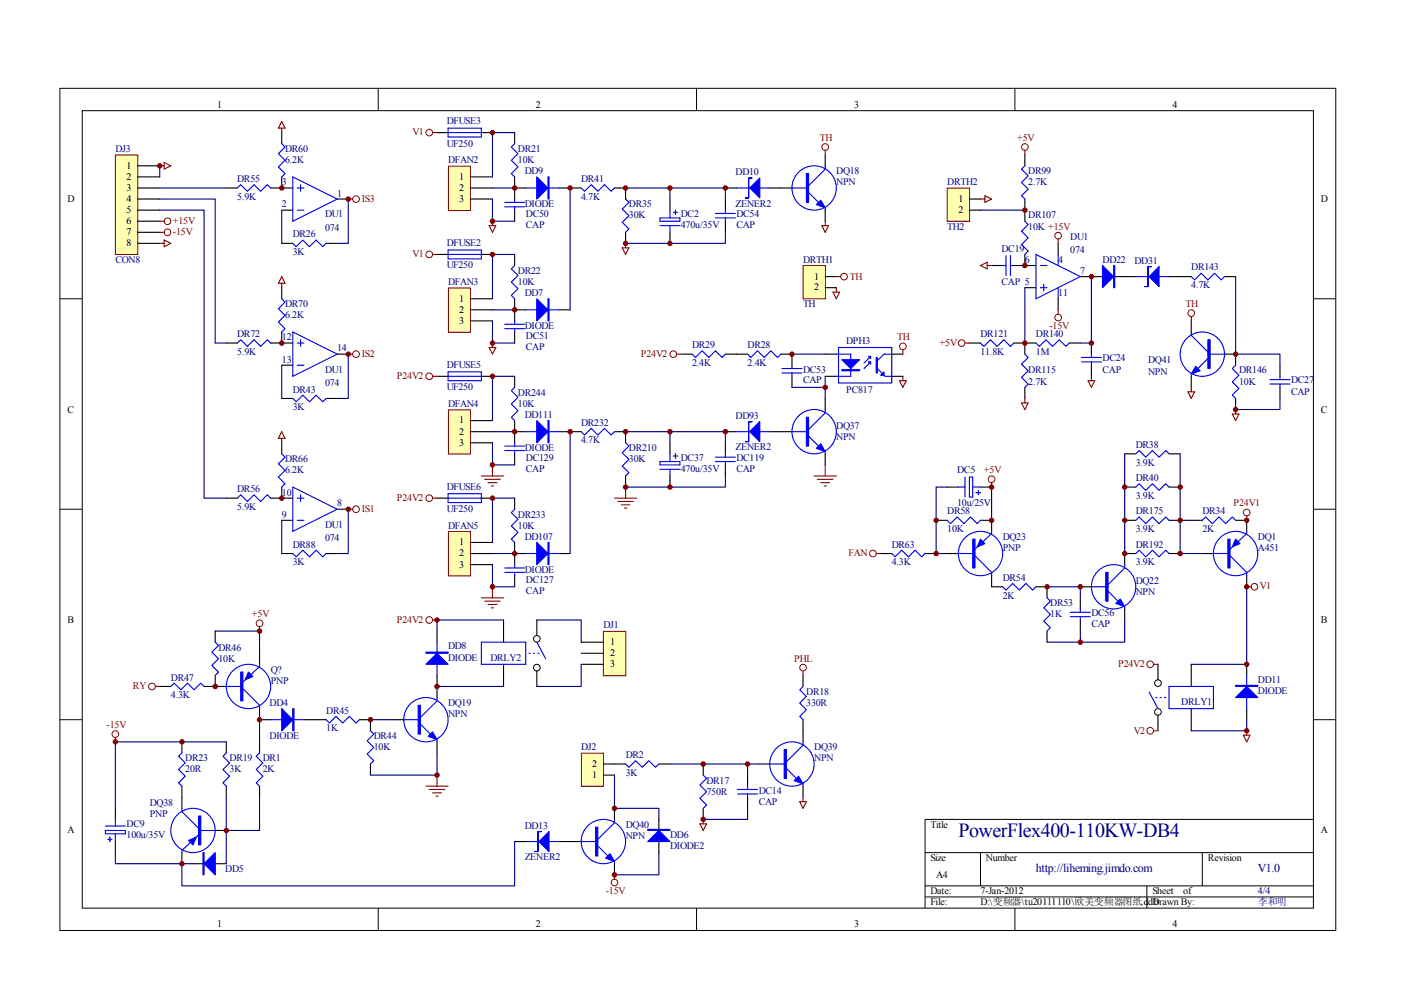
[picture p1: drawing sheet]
<svg xmlns="http://www.w3.org/2000/svg" width="297mm" height="210mm" viewBox="0 0 297 210" stroke-linecap="round" stroke-linejoin="round" font-family="sans-serif">
<g fill="none" stroke="#000" stroke-width=".21">
<path d="M12.7 18.7h270.5v178.6h-270.5zM80.2 18.7v4.7M147.7 18.7v4.7M215.2 18.7v4.7M17.4 23.5h261.1v169h-261.1zM12.7 63.3h4.7M278.4 63.3h4.7M12.7 108h4.7M278.4 108h4.7M12.7 152.6h4.7M278.4 152.6h4.7M278.4 173.7h-82.3v18.8"/>
<path d="M80.2 192.5v4.7M147.7 192.5v4.7M196.1 180.8h82.3M196.1 187.8h82.3M196.1 190.2h82.3M207.9 180.8v7M215.2 192.5v4.7M243.2 187.8v4.7M254.9 180.8v7"/>
</g>
<path d="M24.6 32.9h4.6v21h-4.6z" fill="#ffffb0"/>
<g fill="none" stroke="#800000" stroke-width=".21">
<path d="M24.5 32.9h4.7v21h-4.7z"/>
<circle cx="35.5" cy="49.2" r=".71"/>
<circle cx="35.5" cy="46.9" r=".71"/>
<circle cx="75.5" cy="42.2" r=".71"/>
<circle cx="75.5" cy="75.1" r=".71"/>
<circle cx="75.5" cy="108" r=".71"/>
</g>
<g fill="none" stroke="#000" stroke-width=".23">
<path d="M29.2 35.2h4.7M29.2 37.5h4.7M29.2 39.9h4.7M48 39.9h2.3M57.4 39.9h4.7M59.7 28.1v2.4M59.7 37.5v2.4M29.2 42.2h4.7M29.2 44.6h4.7M29.2 46.9h4.7M29.2 49.3h4.7M29.2 51.6h4.7"/>
<path d="M59.7 44.6h2.4M59.7 51.6h2.4M69.1 51.6h2.4M71.5 42.2h2.3M48 72.7h2.3M57.4 72.7h4.7M59.7 61v2.3M59.7 70.4v2.3M59.7 77.4h2.4M71.5 75.1h2.3M59.7 93.9v2.3M59.7 84.5h2.4"/>
<path d="M69.1 84.5h2.4M48 105.6h2.3M57.4 105.6h4.7M59.7 103.3v2.3M59.7 110.3h2.4M59.7 117.4h2.4M69.1 117.4h2.4M71.5 108h2.3"/>
</g>
<g fill="none" stroke="#800000" stroke-width=".23">
<path d="M33.9 35.2h.9M34.8 34.5l1.4 .7-1.4 .7zM59.7 25.8l.7 1.4h-1.4zM59.7 27.2v.9M33.9 46.9h.9M33.9 49.3h.9M33.9 51.6h.9M34.8 50.9l1.4 .7-1.4 .7zM59.7 58.6l.7 1.5h-1.4zM73.8 42.2h1M59.7 60.1v.9M73.8 75.1h1"/>
<path d="M59.7 92.9v1M59.7 91.5l.7 1.4h-1.4zM73.8 108h1"/>
</g>
<g fill="none" stroke="#00f" stroke-width=".23">
<path d="M50.3 39.9l.7-.7 1.4 1.4 1.5-1.4 1.4 1.4 1.4-1.4 .7 .7M59.7 30.5l.7 .7-1.4 1.4 1.4 1.4-1.4 1.4 1.4 1.4-.7 .7M62.1 37.5l9.4 4.7-9.4 4.7zM63 39.9h1.4M63.7 39.2v1.4M62.1 51.6l.7 .7 1.4-1.4 1.4 1.4 1.4-1.4 1.4 1.4 .7-.7M63 44.6h1.4M50.3 72.7l.7-.7 1.4 1.4 1.5-1.4 1.4 1.4 1.4-1.4 .7 .7M59.7 63.3l.7 .7-1.4 1.5 1.4 1.4-1.4 1.4 1.4 1.4-.7 .7M62.1 70.4l9.4 4.7-9.4 4.7zM63 77.4h1.4M63 72.7h1.4"/>
<path d="M63.7 72v1.4M59.7 96.2l.7 .7-1.4 1.4 1.4 1.4-1.4 1.5 1.4 1.4-.7 .7M62.1 84.5l.7 .7 1.4-1.4 1.4 1.4 1.4-1.4 1.4 1.4 .7-.7M50.3 105.6l.7-.7 1.4 1.4 1.5-1.4 1.4 1.4 1.4-1.4 .7 .7M62.1 117.4l.7 .7 1.4-1.4 1.4 1.4 1.4-1.4 1.4 1.4 .7-.7M62.1 103.3l9.4 4.7-9.4 4.7zM63 110.3h1.4M63 105.6h1.4M63.7 104.9v1.4"/>
</g>
<g fill="#800000" stroke="#800000" stroke-width=".21">
<circle cx="59.7" cy="39.9" r=".47"/>
<circle cx="33.9" cy="35.2" r=".47"/>
<circle cx="73.8" cy="42.2" r=".47"/>
<circle cx="59.7" cy="72.7" r=".47"/>
<circle cx="59.7" cy="105.6" r=".47"/>
<circle cx="73.8" cy="75.1" r=".47"/>
<circle cx="73.8" cy="108" r=".47"/>
</g>
<path d="M33.9 39.9h14.1M33.9 35.2v2.3M33.9 42.2h11.7v30.5h2.4M33.9 44.6h9.4v61h4.7M59.7 44.6v7M73.8 42.2v9.4h-2.3M59.7 77.4v7.1M73.8 75.1v9.4h-2.3M59.7 110.3v7.1M73.8 108v9.4h-2.3" fill="none" stroke="#000080" stroke-width=".23"/>
<path d="M95.2 35.3h4.5v9.3h-4.5z" fill="#ffffb0"/>
<g fill="none" stroke="#800000" stroke-width=".21">
<path d="M95.1 35.2h4.6v9.4h-4.6z"/>
<circle cx="91" cy="28.1" r=".71"/>
</g>
<g fill="none" stroke="#000" stroke-width=".23">
<path d="M92.7 28.1h2.3M99.7 37.5h4.7M99.7 39.9h4.7M102.1 28.1h2.3M109.1 39.9h2.4M109.1 28.1v2.4M109.1 37.5v4.7M118.5 39.9h4.7M130.3 39.9h2.3v2.3M153.8 39.9h2.4M163.2 39.9h4.7M175 32.8v2.4"/>
<path d="M99.7 42.2h4.7M109.1 44.6v2.3M132.6 49.3v2.3M142 42.2v2.4M142 49.3v2.3M153.8 42.2v2.4M153.8 46.9v2.4M175 44.6v2.3"/>
</g>
<g fill="none" stroke="#00f" stroke-width=".23">
<path d="M95 27.2h7.1v1.8h-7.1zM95 28.1h7.1M109.1 30.5l-.7 .7 1.4 1.4-1.4 1.4 1.4 1.4-1.4 1.4 .7 .7M111.5 39.9h7M123.2 39.9l.7 .7 1.4-1.4 1.5 1.4 1.4-1.4 1.4 1.4 .7-.7M156.2 39.9h7M167.9 39.9h3.5M175 35.2v.7l-3.6 3.5M107 42.9h4.2M107 43.9h4.2M109.1 42.2v.7M109.1 43.9v.7"/>
<path d="M132.6 42.2l.7 .7-1.4 1.4 1.4 1.4-1.4 1.4 1.4 1.4-.7 .8M139.9 46.2h4.3v.7h-4.3zM139.9 47.8h4.3M142 44.6v1.6M142 47.8v1.5M142.7 45h1M143.2 44.6v.9M151.7 46.2h4.2M151.7 45.3h4.2M153.8 44.6v.7M153.8 46.2v.7M171.4 40.8l2.2 2.1"/>
<path d="M175 44.1v.5"/>
<circle cx="172.6" cy="39.9" r="4.7"/>
</g>
<g fill="#00f" stroke="#00f" stroke-width=".23">
<path d="M113.8 37.5l2.4 2.4-2.4 2.3z"/>
<path d="M159 39.9l2.1-2.2v4.3z"/>
<path d="M173.1 43.4l.9-1 1 1.7z"/>
<path d="M116.2 37.5h.2v4.7h-.2z" fill-rule="evenodd"/>
<path d="M158.7 37.7h.7h-.7v4.3h-.7h.7z" fill-rule="evenodd"/>
<path d="M171 36.8h.4v6.1h-.4z" fill-rule="evenodd"/>
</g>
<path d="M91.7 28.1h1M103.7 47.8h1.4l-.7 1.5zM104.4 46.9v.9M131.9 52.5h1.4l-.7 1.4zM132.6 51.6v.9M174.3 47.8h1.4l-.7 1.5zM175 46.9v.9M176.6 61.9h1.4l-.7 1.4zM177.3 61v.9M191.4 79.8v.9M190.7 80.7h1.4l-.7 1.4z" fill="none" stroke="#800000" stroke-width=".23"/>
<path d="M104.4 39.9h4.7M109.1 28.1h-4.7v9.4M132.6 39.9h21.2v2.3M142 39.9v2.3M104.4 42.2v4.7h4.7M153.8 49.3v2.3h-21.2" fill="none" stroke="#000080" stroke-width=".23"/>
<g fill="#800000" stroke="#800000" stroke-width=".21">
<circle cx="109.1" cy="39.9" r=".47"/>
<circle cx="104.4" cy="28.1" r=".47"/>
<circle cx="104.4" cy="46.9" r=".47"/>
<circle cx="132.6" cy="39.9" r=".47"/>
<circle cx="153.8" cy="39.9" r=".47"/>
<circle cx="132.6" cy="51.6" r=".47"/>
<circle cx="142" cy="51.6" r=".47"/>
<circle cx="142" cy="39.9" r=".47"/>
</g>
<path d="M95.2 61.1h4.5v9.4h-4.5z" fill="#ffffb0"/>
<g fill="none" stroke="#800000" stroke-width=".21">
<path d="M95.1 61.1h4.6v9.4h-4.6z"/>
<circle cx="91" cy="53.9" r=".71"/>
</g>
<path d="M92.7 53.9h2.3M102.1 53.9h2.3M109.1 53.9v2.4M99.7 63.3h4.7M99.7 65.7h4.7M99.7 68h4.7M109.1 65.7h2.4M109.1 63.3v4.7M109.1 70.4v2.3M118.5 65.7h2.4" fill="none" stroke="#000" stroke-width=".23"/>
<path d="M95 53h7.1v1.9h-7.1zM95 53.9h7.1M109.1 56.3l-.7 .7 1.4 1.4-1.4 1.4 1.4 1.4-1.4 1.4 .7 .7M107 68.7h4.2M107 69.7h4.2M109.1 68v.7M109.1 69.7v.7M111.5 65.7h7" fill="none" stroke="#00f" stroke-width=".23"/>
<g fill="#00f" stroke="#00f" stroke-width=".23">
<path d="M113.8 63.3l2.4 2.4-2.4 2.3z"/>
<path d="M116.2 63.3h.2v4.7h-.2z" fill-rule="evenodd"/>
</g>
<path d="M91.7 53.9h1M103.7 73.7h1.4l-.7 1.4zM104.4 72.7v1" fill="none" stroke="#800000" stroke-width=".23"/>
<path d="M120.9 39.9v25.8M109.1 53.9h-4.7v9.4M104.4 68v4.7h4.7M104.4 65.7h4.7" fill="none" stroke="#000080" stroke-width=".23"/>
<g fill="#800000" stroke="#800000" stroke-width=".21">
<circle cx="104.4" cy="53.9" r=".47"/>
<circle cx="109.1" cy="65.7" r=".47"/>
<circle cx="104.4" cy="72.7" r=".47"/>
<circle cx="120.9" cy="39.9" r=".47"/>
</g>
<path d="M95.2 87h4.5v9.3h-4.5z" fill="#ffffb0"/>
<g fill="none" stroke="#800000" stroke-width=".21">
<path d="M95.1 86.9h4.6v9.4h-4.6z"/>
<circle cx="91" cy="79.8" r=".71"/>
</g>
<g fill="none" stroke="#000" stroke-width=".23">
<path d="M92.7 79.8h2.3M102.1 79.8h2.3M109.1 79.8v2.3M99.7 89.2h4.7M99.7 91.5h4.7M99.7 93.9h4.7M109.1 91.5h2.4M109.1 89.2v4.7M109.1 96.2v2.4M118.5 91.5h4.7M130.3 91.5h2.3v2.4M142 93.9v2.3"/>
<path d="M153.8 91.5h2.4M153.8 93.9v2.3M153.8 98.6v2.3M163.2 91.5h4.7M175 84.5v2.3M175 96.2v2.4M132.6 100.9v2.4M142 100.9v2.4"/>
</g>
<g fill="none" stroke="#00f" stroke-width=".23">
<path d="M95 78.8h7.1v1.9h-7.1zM95 79.8h7.1M107 94.6h4.2M107 95.5h4.2M109.1 82.1l-.7 .7 1.4 1.4-1.4 1.5 1.4 1.4-1.4 1.4 .7 .7M109.1 93.9v.7M109.1 95.5v.7M111.5 91.5h7M123.2 91.5l.7 .7 1.4-1.4 1.5 1.4 1.4-1.4 1.4 1.4 .7-.7M132.6 93.9l.7 .7-1.4 1.4 1.4 1.4-1.4 1.4 1.4 1.4-.7 .7M139.9 97.9h4.3v.7h-4.3zM139.9 99.5h4.3"/>
<path d="M142 96.2v1.7M142 99.5v1.4M142.7 96.7h1M143.2 96.2v1M151.7 97.9h4.2M151.7 96.9h4.2M153.8 96.2v.7M153.8 97.9v.7M156.2 91.5h7M167.9 91.5h3.5M171.4 92.5l2.2 2.1M175 86.8v.7l-3.6 3.6"/>
<path d="M175 95.8v.4"/>
<circle cx="172.6" cy="91.5" r="4.7"/>
</g>
<g fill="#00f" stroke="#00f" stroke-width=".23">
<path d="M113.8 89.2l2.4 2.3-2.4 2.4z"/>
<path d="M159 91.5l2.1-2.1v4.2z"/>
<path d="M173.1 95.1l.9-1 1 1.7z"/>
<path d="M116.2 89.2h.2v4.7h-.2z" fill-rule="evenodd"/>
<path d="M158.7 89.4h.7h-.7v4.2h-.7h.7z" fill-rule="evenodd"/>
<path d="M171 88.5h.4v6.1h-.4z" fill-rule="evenodd"/>
</g>
<g fill="none" stroke="#800000" stroke-width=".23">
<path d="M91.7 79.8h1M104.4 98.6v2.3M175 98.6v2.3M102.1 100.9h4.7M102.8 101.6h3.3M103.5 102.3h1.9M104.2 103h.4M130.3 105.6h4.7M131 106.3h3.3M131.7 107h1.9M132.4 107.7h.5M132.6 103.3v2.3"/>
<path d="M172.6 100.9h4.7M173.3 101.6h3.3M174 102.3h1.9M174.7 103h.5"/>
</g>
<path d="M109.1 79.8h-4.7v9.4M104.4 93.9v4.7h4.7M104.4 91.5h4.7M132.6 91.5h21.2v2.4M142 91.5v2.4M153.8 100.9v2.4h-21.2" fill="none" stroke="#000080" stroke-width=".23"/>
<path d="M95.2 112.8h4.5v9.3h-4.5z" fill="#ffffb0"/>
<g fill="none" stroke="#800000" stroke-width=".21">
<path d="M95.1 112.7h4.6v9.4h-4.6z"/>
<circle cx="175" cy="31.2" r=".71"/>
<circle cx="142.7" cy="75.1" r=".71"/>
<circle cx="191.4" cy="73.4" r=".71"/>
<circle cx="91" cy="105.6" r=".71"/>
</g>
<g fill="none" stroke="#000" stroke-width=".23">
<path d="M144.4 75.1h2.3M153.8 75.1h4.7M165.6 75.1h2.3v2.3M167.9 79.8v2.3M175 75.1h2.3M175 79.8h2.3M189.1 75.1h2.3M189.1 79.8h2.3M231.4 72.7v2.4M231.4 77.4v2.4M271.4 77.4v2.4M271.4 82.1v2.4"/>
<path d="M92.7 105.6h2.3M99.7 115h4.7M99.7 117.4h4.7M99.7 119.7h4.7M102.1 105.6h2.3M109.1 117.4h2.4M109.1 105.6v2.4M109.1 115v4.7M118.5 117.4h2.4M109.1 122.1v2.3"/>
</g>
<g fill="none" stroke="#00f" stroke-width=".23">
<path d="M146.7 75.1l.7 .7 1.5-1.4 1.4 1.4 1.4-1.4 1.4 1.4 .7-.7M158.5 75.1l.7 .7 1.4-1.4 1.4 1.4 1.4-1.4 1.5 1.4 .7-.7M165.8 78.1h4.2M165.8 79.1h4.2M167.9 77.4v.7M167.9 79.1v.7M177.3 75.1h3.1v4.7h-3.1M177.8 73.7h11.3v7.5h-11.3zM184.6 76.7l-1.4 1.4M184.6 75.6l-1.4 1.4M186 78.1l1.7 1.7h1.4M189.1 75.1h-1.7l-1.4 1.4"/>
<path d="M229.3 76.7h4.2M229.3 75.8h4.2M231.4 75.1v.7M231.4 76.7v.7M271.4 79.8v.7M269.3 81.4h4.2M269.3 80.5h4.2M271.4 81.4v.7M95 104.7h7.1v1.9h-7.1zM95 105.6h7.1M109.1 108l-.7 .7 1.4 1.4-1.4 1.4 1.4 1.4-1.4 1.4 .7 .7M109.1 119.7v.7"/>
<path d="M111.5 117.4h7M107 120.4h4.2M107 121.4h4.2M109.1 121.4v.7"/>
</g>
<g fill="#00f" stroke="#00f" stroke-width=".23">
<path d="M113.8 115l2.4 2.4-2.4 2.3z"/>
<path d="M178.5 76.3h3.8l-1.9 1.8z"/>
<path d="M184.1 75.6h.5v.4z"/>
<path d="M184.1 76.7h.5v.5z"/>
<path d="M187.4 78.8v.7h-.7z"/>
<path d="M116.2 115h.2v4.7h-.2z" fill-rule="evenodd"/>
<path d="M178.5 78.4h3.8v.2h-3.8z" fill-rule="evenodd"/>
<path d="M185.8 75.8h.2v3.3h-.2z" fill-rule="evenodd"/>
</g>
<path d="M175 31.9v.9M143.5 75.1h.9M191.4 74.1v1M91.7 105.6h1M102.1 126.8h4.7M102.8 127.5h3.3M103.5 128.2h1.9M104.2 128.9h.4M104.4 124.4v2.4" fill="none" stroke="#800000" stroke-width=".23"/>
<path d="M167.9 75.1h7.1M175 79.8v4.7M120.9 91.5v25.9M167.9 82.1h7.1M104.4 119.7v4.7h4.7M104.4 117.4h4.7M109.1 105.6h-4.7v9.4" fill="none" stroke="#000080" stroke-width=".23"/>
<g fill="#800000" stroke="#800000" stroke-width=".21">
<circle cx="104.4" cy="79.8" r=".47"/>
<circle cx="109.1" cy="91.5" r=".47"/>
<circle cx="120.9" cy="91.5" r=".47"/>
<circle cx="132.6" cy="91.5" r=".47"/>
<circle cx="153.8" cy="91.5" r=".47"/>
<circle cx="142" cy="103.3" r=".47"/>
<circle cx="142" cy="91.5" r=".47"/>
<circle cx="104.4" cy="105.6" r=".47"/>
<circle cx="109.1" cy="117.4" r=".47"/>
<circle cx="167.9" cy="75.1" r=".47"/>
<circle cx="175" cy="82.1" r=".47"/>
</g>
<path d="M170.3 56.4h4.7v6.9h-4.7z" fill="#ffffb0"/>
<path d="M170.3 56.3h4.7v7h-4.7z" fill="none" stroke="#800000" stroke-width=".21"/>
<path d="M175 58.6h2.3M175 61h2.3" fill="none" stroke="#000" stroke-width=".23"/>
<path d="M200.9 40h4.7v6.9h-4.7z" fill="#ffffb0"/>
<g fill="none" stroke="#800000" stroke-width=".21">
<path d="M200.8 39.9h4.8v7h-4.8z"/>
<circle cx="217.3" cy="31.2" r=".7"/>
<circle cx="179" cy="58.6" r=".71"/>
<circle cx="224.3" cy="50" r=".71"/>
<circle cx="203.9" cy="72.7" r=".7"/>
<circle cx="224.3" cy="67.3" r=".71"/>
<circle cx="252.6" cy="66.4" r=".7"/>
<circle cx="55" cy="132.2" r=".71"/>
<circle cx="32.2" cy="145.5" r=".71"/>
</g>
<g fill="none" stroke="#000" stroke-width=".23">
<path d="M217.3 32.8v2.4M205.5 42.2h2.4M205.5 44.6h2.4M210.2 56.3h2.4M214.9 56.3h4.7M217.3 42.2v4.7M217.3 53.9v2.4M224.3 51.6v2.3M229 58.6h4.8M236.1 58.6h4.7M247.9 58.6h4.7M259.6 58.6h2.4"/>
<path d="M205.5 72.7h2.4M214.9 72.7h4.7M217.3 61h2.3M217.3 72.7v2.4M224.3 63.3v2.4M226.7 72.7h2.3M252.6 68v2.4M252.6 79.8v2.3M259.6 75.1h2.4v2.3M217.3 82.1v2.4M262 84.5v2.3M45.6 133.8v2.4"/>
<path d="M55 138.5v2.4M92.7 133.8v2.4M106.8 131.5v4.7M113.8 131.5v3.2M33.9 145.5h2.3M43.3 145.5h4.7M45.6 143.2v2.3M55 150.2v2.4h2.4M64.4 152.6h4.7M76.2 152.6h2.3v2.3M83.2 152.6h2.4M92.7 143.2v4.7"/>
<path d="M92.7 157.3v2.3M106.8 140.9v4.6M113.8 142.3v3.2M170.3 154.9v2.4M38.6 169v2.4M45.6 176.1h2.4M78.5 162v2.3M120.9 178.4h2.3M130.3 171.4v2.3M158.5 164.3v2.4M158.5 169v2.4M160.9 162h2.3"/>
<path d="M170.3 166.7v2.3M38.6 180.8v2.3M130.3 183.1v2.4"/>
</g>
<g fill="none" stroke="#800000" stroke-width=".23">
<path d="M217.3 31.9v.9M177.3 58.6h1M207.9 42.2h.9M207.9 56.3l1.4-.7v1.4zM208.8 41.5l1.4 .7-1.4 .7zM209.3 56.3h.9M224.3 50.7v.9M204.6 72.7h.9M224.3 65.7v.9M231.4 79.8v.9M252.6 67.1v.9M216.6 85.4h1.4l-.7 1.4z"/>
<path d="M217.3 84.5v.9M230.7 80.7h1.4l-.7 1.4zM251.9 83.1h1.4l-.7 1.4zM252.6 82.1v1M261.3 87.8h1.4l-.7 1.4zM262 86.8v1M55 132.9v.9M32.9 145.5h1"/>
</g>
<g fill="none" stroke="#00f" stroke-width=".23">
<path d="M217.3 35.2l-.7 .7 1.4 1.4-1.4 1.4 1.4 1.4-1.4 1.4 .7 .7M212.6 56.3h.7M213.3 54.2v4.2M214.2 56.3h.7M214.2 54.2v4.2M217.3 46.9l.7 .7-1.4 1.4 1.4 1.4-1.4 1.4 1.4 1.4-.7 .7M219.6 53.9l9.4 4.7-9.4 4.7zM220.6 56.3h1.4M224.3 53.9v2.4M240.8 58.6h7.1M252.6 58.6l.7 .7 1.4-1.4 1.4 1.4 1.4-1.4 1.4 1.4 .7-.7M207.9 72.7l.7 .7 1.4-1.4 1.4 1.4 1.4-1.4 1.4 1.4 .7-.7"/>
<path d="M217.3 75.1l.7 .7-1.4 1.4 1.4 1.4-1.4 1.4 1.4 1.4-.7 .7M219.6 72.7l.8 .7 1.4-1.4 1.4 1.4 1.4-1.4 1.4 1.4 .7-.7M220.6 61h1.4M221.3 60.3v1.4M224.3 61v2.3M252.6 70.4v.7l3.5 3.5M252.6 79.3v.5M256.1 76l-2.1 2.1M256.1 75.1h3.5M262 77.4l-.7 .7 1.4 1.4-1.4 1.5 1.4 1.4-1.4 1.4 .7 .7M45.6 136.2l.7 .7-1.4 1.4 1.4 1.4-1.4 1.4 1.4 1.4-.7 .7M92.7 136.2v7"/>
<path d="M102.1 136.2h9.4v4.7h-9.4zM112.2 138.5h.2M113.1 138.5h.2M113.8 136.2l1.9 3.5M114.1 138.5h.2M36.2 145.5l.7-.7 1.4 1.5 1.4-1.5 1.5 1.5 1.4-1.5 .7 .7M47.7 145.5h3.3M51.5 146l3.5 3.5v.7M55 140.9v.4l-3.5 3.3M57.4 152.6h7M69.1 152.6l.7 .7 1.5-1.4 1.4 1.4 1.4-1.4 1.4 1.4 .7-.7M78.5 154.9l.8 .7-1.5 1.5 1.5 1.4-1.5 1.4 1.5 1.4-.8 .7"/>
<path d="M85.6 152.6h3.5M89.1 153.5l2.1 2.1M92.7 147.9v.7l-3.6 3.5M92.7 156.8v.5M170.3 157.3v.7l-3.6 3.5M38.6 171.4v.7l3.5 3.5M42.1 177l-3.5 3.3v.5M42.6 176.1h3.3M123.2 178.4h3.6M126.8 179.4l2.1 2.1M130.3 173.7v.7l-3.5 3.6M156.4 167.4h4.2"/>
<path d="M156.4 168.3h4.2M158.5 166.7v.7M158.5 168.3v.7M163.2 162h3.5M166.7 162.9l2.1 2.1M170.3 166.2v.5M130.3 182.7v.4"/>
<circle cx="254.9" cy="75.1" r="4.7"/>
<circle cx="52.7" cy="145.5" r="4.7"/>
<circle cx="90.3" cy="152.6" r="4.7"/>
<circle cx="40.9" cy="176.1" r="4.7"/>
<circle cx="127.9" cy="178.4" r="4.7"/>
<circle cx="167.9" cy="162" r="4.7"/>
</g>
<g fill="#00f" stroke="#00f" stroke-width=".23">
<path d="M253.5 77.7l.9 .9-1.8 .7z"/>
<path d="M243.6 58.6l2.1-2.1v4.3z"/>
<path d="M233.8 56.3l2.3 2.3-2.3 2.4z"/>
<path d="M90.8 156.1l.9-.9 1 1.6z"/>
<path d="M129.3 181l1 1.7-1.9-.7z"/>
<path d="M168.4 165.5l.9-.9 1 1.6z"/>
<path d="M52.7 142.5l.9 .9-1.6 .7z"/>
<path d="M40 178.2l1.6-.7-.7 1.6z"/>
<path d="M59.7 150.2l2.4 2.4-2.4 2.3z"/>
<path d="M90.3 140.9l2.4-2.4 2.3 2.4z"/>
<path d="M256.1 72h.5v6.1h-.5z" fill-rule="evenodd"/>
<path d="M243.4 56.5h.7h-.7v4.3h-.7h.7z" fill-rule="evenodd"/>
<path d="M236.1 56.3h.2v4.7h-.2z" fill-rule="evenodd"/>
<path d="M88.7 149.5h.4v6.1h-.4z" fill-rule="evenodd"/>
<path d="M126.3 175.4h.5v6.1h-.5z" fill-rule="evenodd"/>
<path d="M166.3 158.9h.4v6.1h-.4z" fill-rule="evenodd"/>
<path d="M51 142.5h.5v6.1h-.5z" fill-rule="evenodd"/>
<path d="M42.1 173h.5v6.1h-.5z" fill-rule="evenodd"/>
<path d="M62.1 150.2h.2v4.7h-.2z" fill-rule="evenodd"/>
<path d="M90.3 138.3h4.7v.2h-4.7z" fill-rule="evenodd"/>
</g>
<path d="M207.9 44.6h9.4M231.4 58.6v14.1h-2.4M262 58.6v16.5h9.4v2.3M217.3 61v11.7M271.4 84.5v2.3h-9.4" fill="none" stroke="#000080" stroke-width=".23"/>
<g fill="#800000" stroke="#800000" stroke-width=".21">
<circle cx="262" cy="75.1" r=".47"/>
<circle cx="262" cy="86.8" r=".47"/>
<circle cx="217.3" cy="56.3" r=".47"/>
<circle cx="217.3" cy="44.6" r=".47"/>
<circle cx="217.3" cy="72.7" r=".47"/>
<circle cx="231.4" cy="58.6" r=".47"/>
<circle cx="231.4" cy="72.7" r=".47"/>
<circle cx="45.6" cy="145.5" r=".47"/>
</g>
<g fill="none" stroke="#000" stroke-width=".21">
<circle cx="113.8" cy="135.4" r=".71"/>
<circle cx="113.8" cy="141.6" r=".71"/>
</g>
<path d="M128 134h4.7v9.3h-4.7z" fill="#ffffb0"/>
<g fill="none" stroke="#800000" stroke-width=".21">
<path d="M127.9 133.9h4.8v9.4h-4.8z"/>
<circle cx="91" cy="131.5" r=".71"/>
</g>
<g fill="none" stroke="#000" stroke-width=".23">
<path d="M123.2 136.2h4.7M123.2 138.5h4.7M38.6 157.3v2.3M48 157.3v2.3M55 157.3v2.3M123.2 140.9h4.7M170.3 143.2v2.3M170.3 152.6v2.3M24.5 171.4v2.3M24.5 178.4v2.4M38.6 166.7v2.3M48 166.7v2.3"/>
<path d="M55 166.7v2.3M130.3 162h2.3M139.7 162h2.3M139.7 173.7v2.4M139.7 178.4v2.4M149.1 162v2.3M149.1 171.4v2.3M40.9 183.1h2.4M45.6 183.1h2.4"/>
</g>
<path d="M45.6 133.8h9.4v4.7M106.8 131.5h-14.1v2.3M113.8 131.5h9.4v4.7M48 157.3h-23.5v14.1M55 152.6v4.7M78.5 152.6h4.7M92.7 159.6v4.7h-14.2M92.7 145.5h14.1M123.2 140.9v4.6h-9.4M48 169v7.1h7v-7.1M48 176.1v7M24.5 180.8v2.3h16.4" fill="none" stroke="#000080" stroke-width=".23"/>
<g fill="#800000" stroke="#800000" stroke-width=".21">
<circle cx="92.7" cy="145.5" r=".47"/>
<circle cx="78.5" cy="152.6" r=".47"/>
<circle cx="92.7" cy="131.5" r=".47"/>
<circle cx="92.7" cy="164.3" r=".47"/>
<circle cx="55" cy="133.8" r=".47"/>
<circle cx="55" cy="152.6" r=".47"/>
<circle cx="38.6" cy="157.3" r=".47"/>
<circle cx="48" cy="176.1" r=".47"/>
</g>
<path d="M91.7 131.5h1M90.3 166.7h4.7M91 167.4h3.3M91.7 168.1h1.9M92.4 168.8h.5M92.7 164.3v2.4" fill="none" stroke="#800000" stroke-width=".23"/>
<path d="M38.6 159.6l-.7 .7 1.4 1.5-1.4 1.4 1.4 1.4-1.4 1.4 .7 .7M48 159.6l-.7 .7 1.4 1.5-1.4 1.4 1.4 1.4-1.4 1.4 .7 .7M55 159.6l-.7 .7 1.4 1.5-1.4 1.4 1.4 1.4-1.4 1.4 .7 .7M170.3 145.5l-.7 .8 1.4 1.4-1.4 1.4 1.4 1.4-1.4 1.4 .7 .7M22.3 176.1h4.3v.7h-4.3zM22.3 175.1h4.3M22.8 178h1M23.3 177.5v.9M24.5 173.7v1.4M24.5 176.8v1.6M132.6 162l.7 .7 1.4-1.4 1.5 1.4 1.4-1.4 1.4 1.4 .7-.7M149.1 164.3l.7 .7-1.4 1.5 1.4 1.4-1.4 1.4 1.4 1.4-.7 .7" fill="none" stroke="#00f" stroke-width=".23"/>
<g fill="#00f" stroke="#00f" stroke-width=".23">
<path d="M43.3 183.1l2.3-2.3v4.7z"/>
<path d="M137.3 178.4l2.4-2.3 2.3 2.3z"/>
<path d="M43 180.8h.3v4.7h-.3z" fill-rule="evenodd"/>
<path d="M137.3 175.8h4.7v.3h-4.7z" fill-rule="evenodd"/>
</g>
<path d="M123.4 159.8h4.5v6.9h-4.5z" fill="#ffffb0"/>
<g fill="none" stroke="#800000" stroke-width=".21">
<path d="M123.3 159.7h4.6v7h-4.6z"/>
<circle cx="185.1" cy="117.4" r=".71"/>
<circle cx="210.2" cy="101.6" r=".71"/>
<circle cx="264.3" cy="108.7" r=".7"/>
<circle cx="266" cy="124.4" r=".7"/>
<circle cx="24.5" cy="155.6" r=".7"/>
<circle cx="170.3" cy="141.6" r=".7"/>
<circle cx="243.9" cy="140.8" r=".71"/>
<circle cx="243.9" cy="154.9" r=".71"/>
<circle cx="130.3" cy="187.1" r=".71"/>
</g>
<g fill="none" stroke="#000" stroke-width=".23">
<path d="M238.5 96.2h2.3M247.9 96.2h2.3M186.7 117.4h2.4M196.1 117.4h2.4M198.5 110.3h2.3M200.8 117.4h2.4M200.8 103.3h2.4M207.9 110.3h2.3v2.4M207.9 103.3h2.3M238.5 110.3h2.3M238.5 103.3h2.3M240.8 117.4h-2.3v2.3"/>
<path d="M247.9 117.4h2.3M247.9 110.3h2.3M247.9 103.3h2.3M252.6 110.3h2.3M254.9 117.4h2.4M262 110.3h2.3v2.4M210.2 122.1v2.3h2.4M219.6 124.4h2.4v2.4M222 133.8v2.4M229 124.4h2.4M229 126.8v2.3M229 131.5v2.3"/>
<path d="M238.5 129.1v2.4M264.3 122.1v2.3M245.5 140.9v3.2M245.5 151.7v3.2M252.6 140.9v4.6M252.6 150.2v4.7M264.3 140.9v2.3M264.3 150.2v2.4M109.1 178.4h2.4M118.5 178.4h2.4M127.9 164.3h2.4M127.9 162h2.4"/>
</g>
<g fill="none" stroke="#000080" stroke-width=".23">
<path d="M238.5 96.2v21.2M250.2 96.2v21.2h4.7M200.8 103.3h-2.3v14.1h2.3M210.2 103.3v7M250.2 110.3h2.4M222 124.4h7v2.4M229 133.8v2.4M238.5 131.5v4.7h-16.5M264.3 124.4v16.5h-11.7M264.3 152.6v2.3h-11.7M109.1 178.4v9.4h-70.5v-4.7M130.3 164.3v7.1h9.4v2.3"/>
<path d="M142 162h18.9M158.5 171.4v2.3h-9.4M158.5 162v2.3M139.7 180.8v4.7h-9.4"/>
</g>
<g fill="none" stroke="#00f" stroke-width=".23">
<path d="M240.8 96.2l.7-.7 1.4 1.4 1.4-1.4 1.4 1.4 1.5-1.4 .7 .7M189.1 117.4l.7 .7 1.4-1.4 1.4 1.4 1.4-1.4 1.4 1.4 .7-.7M200.8 110.3l.7 .7 1.4-1.4 1.5 1.4 1.4-1.4 1.4 1.4 .7-.7M202.9 117.4h3.3M203.2 103.3h1.4M204.6 101.2v4.2M205.5 101.2h.7v4.2h-.7zM206.2 103.3h1.7M206.7 117.8l3.5 3.6v.7M206.9 104.4h1M207.4 104v.9M210.2 112.7v.4l-3.5 3.3"/>
<path d="M238.5 119.7v.7l-3.6 3.5M240.8 110.3l.7-.7 1.4 1.4 1.4-1.4 1.4 1.4 1.5-1.4 .7 .7M240.8 117.4l.7-.7 1.4 1.4 1.4-1.4 1.4 1.4 1.5-1.4 .7 .7M240.8 103.3l.7-.7 1.4 1.4 1.4-1.4 1.4 1.4 1.5-1.4 .7 .7M254.9 110.3l.7-.7 1.4 1.4 1.4-1.4 1.5 1.4 1.4-1.4 .7 .7M257 117.4h3.3M260.8 117.8l3.5 3.6v.7M264.3 112.7v.4l-3.5 3.3M212.6 124.4l.7 .7 1.4-1.4 1.4 1.4 1.4-1.4 1.4 1.4 .7-.7M222 126.8l.7 .7-1.4 1.4 1.4 1.4-1.4 1.4 1.4 1.4-.7 .7M226.9 129.8h4.3M226.9 130.8h4.3"/>
<path d="M229 129.1v.7M229 130.8v.7M231.4 124.4h3.5M234.9 125.3l2.1 2.2M238.5 128.6v.5M243.6 146.7l1.9 3.5M245 147.9h.3M246 147.9h.2M246.9 147.9h.3M247.9 145.5h9.4v4.7h-9.4zM264.3 143.2v7M111.5 178.4h7"/>
<circle cx="207.9" cy="117.4" r="4.7"/>
<circle cx="262" cy="117.4" r="4.7"/>
<circle cx="236.1" cy="124.4" r="4.7"/>
</g>
<g fill="#00f" stroke="#00f" stroke-width=".23">
<path d="M114.3 178.4l2.1-2.1v4.2z"/>
<path d="M236.6 127.9l.9-.9 1 1.6z"/>
<path d="M207.9 114.3l.9 1-1.6 .7z"/>
<path d="M262 114.3l.9 1-1.6 .7z"/>
<path d="M262 147.9l2.3-2.4 2.4 2.4z"/>
<path d="M114.1 176.3h.7h-.7v4.2h-.8h.8z" fill-rule="evenodd"/>
<path d="M234.5 121.4h.4v6.1h-.4z" fill-rule="evenodd"/>
<path d="M206.2 114.3h.5v6.1h-.5z" fill-rule="evenodd"/>
<path d="M260.3 114.3h.5v6.1h-.5z" fill-rule="evenodd"/>
<path d="M262 145.3h4.7v.2h-4.7z" fill-rule="evenodd"/>
</g>
<g fill="#800000" stroke="#800000" stroke-width=".21">
<circle cx="130.3" cy="171.4" r=".47"/>
<circle cx="38.6" cy="183.1" r=".47"/>
<circle cx="149.1" cy="162" r=".47"/>
<circle cx="158.5" cy="162" r=".47"/>
<circle cx="149.1" cy="173.7" r=".47"/>
<circle cx="130.3" cy="185.5" r=".47"/>
<circle cx="24.5" cy="157.3" r=".47"/>
<circle cx="264.3" cy="140.8" r=".47"/>
<circle cx="264.3" cy="124.4" r=".47"/>
<circle cx="264.3" cy="110.3" r=".47"/>
<circle cx="264.3" cy="154.9" r=".47"/>
<circle cx="229" cy="136.2" r=".47"/>
<circle cx="229.1" cy="124.4" r=".47"/>
<circle cx="222" cy="124.4" r=".47"/>
<circle cx="250.2" cy="117.4" r=".47"/>
<circle cx="250.2" cy="103.3" r=".47"/>
<circle cx="250.2" cy="110.3" r=".47"/>
<circle cx="238.5" cy="117.4" r=".47"/>
<circle cx="238.5" cy="110.3" r=".47"/>
<circle cx="238.5" cy="103.3" r=".47"/>
<circle cx="210.2" cy="110.3" r=".47"/>
<circle cx="198.5" cy="110.3" r=".47"/>
<circle cx="198.5" cy="117.4" r=".47"/>
<circle cx="210.2" cy="103.3" r=".47"/>
<circle cx="104.4" cy="98.6" r=".47"/>
<circle cx="104.4" cy="124.4" r=".47"/>
<circle cx="132.6" cy="103.3" r=".47"/>
</g>
<g fill="none" stroke="#800000" stroke-width=".23">
<path d="M185.8 117.4h.9M210.2 102.3v1M264.3 109.4v.9M264.3 124.4h1M24.5 156.4v.9M170.3 142.3v.9M244.6 140.9h.9M244.6 154.9h.9M263.6 155.9h1.4l-.7 1.4zM264.3 154.9v1M148.4 174.7h1.4l-.7 1.4zM149.1 173.7v1"/>
<path d="M169.6 170h1.4l-.7 1.4zM170.3 169v1M130.3 185.5v.9"/>
</g>
<g fill="none" stroke="#000" stroke-width=".21">
<circle cx="245.5" cy="150.9" r=".71"/>
<circle cx="245.5" cy="144.8" r=".71"/>
</g>
<text font-size="4.2" fill="#000080" x="203.2" y="177.4">PowerFlex400-110KW-DB4</text>
<g font-size="2.5" fill="#000080">
<text x="219.6" y="184.8">http://liheming.jimdo.com</text>
<text x="266.7" y="184.8">V1.0</text>
</g>
<g font-size="2.1">
<text x="46.1" y="22.9">1</text>
<text x="113.6" y="22.9">2</text>
<text x="181.1" y="22.9">3</text>
<text x="248.6" y="22.9">4</text>
<text x="26.8" y="35.7">1</text>
<text x="26.8" y="38.1">2</text>
<text x="26.8" y="40.5">3</text>
<text x="97.4" y="38.1">1</text>
<text x="97.4" y="40.5">2</text>
<text x="14.3" y="42.8">D</text>
<text x="26.8" y="42.8">4</text>
<text x="26.8" y="45.1">5</text>
<text x="26.8" y="47.5">6</text>
<text x="97.4" y="42.8">3</text>
<text x="203.2" y="42.8">1</text>
<text x="203.2" y="45.1">2</text>
<text x="280.1" y="42.8">D</text>
<text x="26.8" y="49.9">7</text>
<text x="26.8" y="52.2">8</text>
<text x="172.6" y="59.3">1</text>
<text x="97.4" y="63.9">1</text>
<text x="172.6" y="61.6">2</text>
<text x="97.4" y="66.3">2</text>
<text x="97.4" y="68.7">3</text>
<text x="14.3" y="87.5">C</text>
<text x="97.4" y="89.8">1</text>
<text x="280.1" y="87.5">C</text>
<text x="97.4" y="92.1">2</text>
<text x="97.4" y="94.5">3</text>
<text x="97.4" y="115.6">1</text>
<text x="97.4" y="118">2</text>
<text x="97.4" y="120.3">3</text>
<text x="14.3" y="132.1">B</text>
<text x="129.4" y="136.8">1</text>
<text x="280.1" y="132.1">B</text>
<text x="129.4" y="139.1">2</text>
<text x="129.4" y="141.5">3</text>
<text x="125.6" y="164.9">1</text>
<text x="125.6" y="162.6">2</text>
<text x="14.3" y="176.7">A</text>
<text x="197.3" y="175.5">Title</text>
<text x="280.1" y="176.7">A</text>
<text x="197.3" y="182.6">Size</text>
<text x="209" y="182.6">Number</text>
<text x="256.1" y="182.6">Revision</text>
<text x="197.3" y="189.6">Date:</text>
<text x="197.3" y="192">File:</text>
<text x="198.5" y="186.1">A4</text>
<text x="207.9" y="189.6">7-Jan-2012</text>
<text x="207.9" y="192">D:\变频器\tu20111110\欧美变频器图纸.ddb</text>
<text x="244.3" y="189.6">Sheet</text>
<text x="244.3" y="192">Drawn By:</text>
<text x="250.9" y="189.6">of</text>
<text x="46.1" y="196.6">1</text>
<text x="113.6" y="196.6">2</text>
<text x="181.1" y="196.6">3</text>
<text x="248.6" y="196.6">4</text>
</g>
<g font-size="2.1" fill="#800000">
<text x="87.5" y="28.7">V1</text>
<text x="173.8" y="29.9">TH</text>
<text x="215.6" y="29.9">+5V</text>
<text x="36.7" y="47.5">+15V</text>
<text x="76.7" y="42.8">IS3</text>
<text x="36.7" y="49.9">-15V</text>
<text x="87.5" y="54.5">V1</text>
<text x="180.2" y="59.3">TH</text>
<text x="251.4" y="65.1">TH</text>
<text x="222.5" y="69.8">-15V</text>
<text x="76.7" y="75.7">IS2</text>
<text x="135.9" y="75.7">P24V2</text>
<text x="190.2" y="72.2">TH</text>
<text x="199.2" y="73.3">+5V</text>
<text x="84.2" y="80.4">P24V2</text>
<text x="208.6" y="100.3">+5V</text>
<text x="84.2" y="106.2">P24V2</text>
<text x="261.5" y="107.4">P24V1</text>
<text x="76.7" y="108.6">IS1</text>
<text x="179.9" y="118">FAN</text>
<text x="267.1" y="125">V1</text>
<text x="53.4" y="130.9">+5V</text>
<text x="84.2" y="132.1">P24V2</text>
<text x="168.4" y="140.3">PHL</text>
<text x="237.1" y="141.5">P24V2</text>
<text x="28.2" y="146.1">RY</text>
<text x="22.6" y="154.4">-15V</text>
<text x="240.4" y="155.5">V2</text>
<text x="128.4" y="189.6">-15V</text>
</g>
<g font-size="2.1" fill="#000080">
<text x="94.7" y="26.3">DFUSE3</text>
<text x="24.5" y="32.3">DJ3</text>
<text x="60.5" y="32.3">DR60</text>
<text x="60.5" y="34.6">6.2K</text>
<text x="94.7" y="31.1">UF250</text>
<text x="95" y="34.6">DFAN2</text>
<text x="109.8" y="32.3">DR21</text>
<text x="109.8" y="34.6">10K</text>
<text x="50.3" y="38.6">DR55</text>
<text x="59.8" y="39.3">3</text>
<text x="71.5" y="41.7">1</text>
<text x="111.3" y="36.9">DD9</text>
<text x="123.2" y="38.6">DR41</text>
<text x="156" y="37.2">DD10</text>
<text x="177.3" y="36.9">DQ18</text>
<text x="177.3" y="39.3">NPN</text>
<text x="200.8" y="39.3">DRTH2</text>
<text x="218" y="36.9">DR99</text>
<text x="218" y="39.3">2.7K</text>
<text x="50.3" y="42.3">5.9K</text>
<text x="59.8" y="44">2</text>
<text x="68.9" y="46.1">DU1</text>
<text x="111.3" y="44">DIODE</text>
<text x="111.5" y="46.1">DC50</text>
<text x="123.2" y="42.3">4.7K</text>
<text x="133.3" y="44">DR35</text>
<text x="133.3" y="46.3">30K</text>
<text x="144.4" y="46.1">DC2</text>
<text x="156" y="43.8">ZENER2</text>
<text x="156.1" y="46.1">DC54</text>
<text x="218" y="46.3">DR107</text>
<text x="62.1" y="50.3">DR26</text>
<text x="68.9" y="49">074</text>
<text x="94.7" y="52.2">DFUSE2</text>
<text x="111.5" y="48.4">CAP</text>
<text x="144.4" y="48.4">470u/35V</text>
<text x="156.1" y="48.4">CAP</text>
<text x="200.8" y="48.7">TH2</text>
<text x="212.3" y="53.4">DC19</text>
<text x="218" y="48.7">10K +15V</text>
<text x="226.9" y="50.8">DU1</text>
<text x="226.9" y="53.6">074</text>
<text x="24.5" y="55.7">CON8</text>
<text x="62.1" y="54.1">3K</text>
<text x="94.7" y="56.9">UF250</text>
<text x="109.8" y="58.1">DR22</text>
<text x="170.3" y="55.7">DRTH1</text>
<text x="217.3" y="55.7">6</text>
<text x="224.4" y="55.7">4</text>
<text x="229" y="58.1">7</text>
<text x="233.8" y="55.7">DD22</text>
<text x="240.5" y="56">DD31</text>
<text x="252.6" y="57.3">DR143</text>
<text x="60.5" y="65.1">DR70</text>
<text x="95" y="60.5">DFAN3</text>
<text x="109.8" y="60.5">10K</text>
<text x="111.3" y="62.8">DD7</text>
<text x="170.3" y="65.1">TH</text>
<text x="212.3" y="60.5">CAP 5</text>
<text x="224.4" y="62.8">11</text>
<text x="252.6" y="61.1">4.7K</text>
<text x="50.3" y="71.5">DR72</text>
<text x="60.5" y="67.5">6.2K</text>
<text x="111.3" y="69.8">DIODE</text>
<text x="111.5" y="71.9">DC51</text>
<text x="207.9" y="71.5">DR121</text>
<text x="219.6" y="71.5">DR140</text>
<text x="50.3" y="75.2">5.9K</text>
<text x="59.8" y="72.2">12</text>
<text x="59.8" y="76.9">13</text>
<text x="71.5" y="74.5">14</text>
<text x="111.5" y="74.3">CAP</text>
<text x="146.7" y="73.8">DR29</text>
<text x="146.7" y="77.6">2.4K</text>
<text x="158.5" y="73.8">DR28</text>
<text x="158.5" y="77.6">2.4K</text>
<text x="179.4" y="72.9">DPH3</text>
<text x="207.9" y="75.2">11.8K</text>
<text x="219.6" y="75.2">1M</text>
<text x="233.8" y="76.6">DC24</text>
<text x="243.4" y="76.9">DQ41</text>
<text x="62.1" y="83.2">DR43</text>
<text x="68.9" y="79">DU1</text>
<text x="68.9" y="81.8">074</text>
<text x="94.7" y="78.1">DFUSE5</text>
<text x="94.7" y="82.7">UF250</text>
<text x="109.8" y="83.9">DR244</text>
<text x="170.3" y="79">DC53</text>
<text x="170.3" y="81.3">CAP</text>
<text x="179.4" y="83.2">PC817</text>
<text x="218" y="79.2">DR115</text>
<text x="218" y="81.5">2.7K</text>
<text x="233.8" y="79">CAP</text>
<text x="243.4" y="79.4">NPN</text>
<text x="262.7" y="79.2">DR146</text>
<text x="262.7" y="81.5">10K</text>
<text x="273.7" y="81.3">DC27</text>
<text x="273.7" y="83.7">CAP</text>
<text x="62.1" y="87">3K</text>
<text x="95" y="86.3">DFAN4</text>
<text x="109.8" y="86.3">10K</text>
<text x="111.3" y="88.6">DD111</text>
<text x="156" y="88.8">DD93</text>
<text x="111.3" y="95.7">DIODE</text>
<text x="123.2" y="90.3">DR232</text>
<text x="123.2" y="94">4.7K</text>
<text x="133.3" y="95.7">DR210</text>
<text x="156" y="95.4">ZENER2</text>
<text x="177.3" y="90.9">DQ37</text>
<text x="177.3" y="93.3">NPN</text>
<text x="240.8" y="94.9">DR38</text>
<text x="60.5" y="98">DR66</text>
<text x="60.5" y="100.3">6.2K</text>
<text x="111.5" y="97.8">DC129</text>
<text x="111.5" y="100.1">CAP</text>
<text x="133.3" y="98">30K</text>
<text x="144.4" y="97.8">DC37</text>
<text x="144.4" y="100.1">470u/35V</text>
<text x="156.1" y="97.8">DC119</text>
<text x="156.1" y="100.1">CAP</text>
<text x="202.9" y="100.3">DC5</text>
<text x="240.8" y="98.7">3.9K</text>
<text x="50.3" y="104.3">DR56</text>
<text x="59.8" y="105.1">10</text>
<text x="71.5" y="107.4">8</text>
<text x="94.7" y="103.9">DFUSE6</text>
<text x="202.9" y="107.4">10u/25V</text>
<text x="240.8" y="102">DR40</text>
<text x="240.8" y="105.8">3.9K</text>
<text x="50.3" y="108.1">5.9K</text>
<text x="59.8" y="109.7">9</text>
<text x="68.9" y="111.9">DU1</text>
<text x="94.7" y="108.6">UF250</text>
<text x="95" y="112.1">DFAN5</text>
<text x="109.8" y="109.7">DR233</text>
<text x="109.8" y="112.1">10K</text>
<text x="200.8" y="109.1">DR58</text>
<text x="200.8" y="112.8">10K</text>
<text x="240.8" y="109.1">DR175</text>
<text x="240.8" y="112.8">3.9K</text>
<text x="254.9" y="109.1">DR34</text>
<text x="254.9" y="112.8">2K</text>
<text x="62.1" y="116.1">DR88</text>
<text x="62.1" y="119.8">3K</text>
<text x="68.9" y="114.7">074</text>
<text x="111.3" y="114.5">DD107</text>
<text x="189.1" y="116.1">DR63</text>
<text x="189.1" y="119.8">4.3K</text>
<text x="212.6" y="114.5">DQ23</text>
<text x="212.6" y="116.8">PNP</text>
<text x="240.8" y="116.1">DR192</text>
<text x="240.8" y="119.8">3.9K</text>
<text x="266.7" y="114.5">DQ1</text>
<text x="266.7" y="116.8">A451</text>
<text x="111.3" y="121.5">DIODE</text>
<text x="111.5" y="123.6">DC127</text>
<text x="111.5" y="125.9">CAP</text>
<text x="212.6" y="123.1">DR54</text>
<text x="240.8" y="123.9">DQ22</text>
<text x="212.6" y="126.9">2K</text>
<text x="222.7" y="128.5">DR53</text>
<text x="222.7" y="130.9">1K</text>
<text x="231.4" y="130.7">DC56</text>
<text x="240.8" y="126.2">NPN</text>
<text x="46.3" y="137.9">DR46</text>
<text x="95" y="137.7">DD8</text>
<text x="127.9" y="133.2">DJ1</text>
<text x="231.4" y="133">CAP</text>
<text x="46.3" y="140.3">10K</text>
<text x="57.4" y="142.6">Q?</text>
<text x="95" y="140.1">DIODE</text>
<text x="104" y="140.1">DRLY2</text>
<text x="36.2" y="144.3">DR47</text>
<text x="36.2" y="148">4.3K</text>
<text x="57.1" y="149.7">DD4</text>
<text x="57.4" y="145">PNP</text>
<text x="95" y="149.7">DQ19</text>
<text x="170.9" y="147.3">DR18</text>
<text x="170.9" y="149.7">330R</text>
<text x="250.4" y="149.5">DRLY1</text>
<text x="266.7" y="144.7">DD11</text>
<text x="266.7" y="147.1">DIODE</text>
<text x="69.2" y="151.3">DR45</text>
<text x="69.2" y="155">1K</text>
<text x="95" y="152">NPN</text>
<text x="39.3" y="161.4">DR23</text>
<text x="48.7" y="161.4">DR19</text>
<text x="55.7" y="161.4">DR1</text>
<text x="57.1" y="156.7">DIODE</text>
<text x="79.2" y="156.7">DR44</text>
<text x="79.2" y="159.1">10K</text>
<text x="123.2" y="159.1">DJ2</text>
<text x="132.7" y="160.7">DR2</text>
<text x="172.6" y="159.1">DQ39</text>
<text x="172.6" y="161.4">NPN</text>
<text x="39.3" y="163.8">20R</text>
<text x="48.7" y="163.8">3K</text>
<text x="55.7" y="163.8">2K</text>
<text x="132.7" y="164.4">3K</text>
<text x="149.8" y="166.1">DR17</text>
<text x="31.7" y="170.8">DQ38</text>
<text x="31.7" y="173.2">PNP</text>
<text x="149.8" y="168.5">750R</text>
<text x="160.9" y="168.2">DC14</text>
<text x="160.9" y="170.6">CAP</text>
<text x="26.8" y="175.3">DC9</text>
<text x="26.8" y="177.6">100u/35V</text>
<text x="111.3" y="175.8">DD13</text>
<text x="132.7" y="175.5">DQ40</text>
<text x="132.7" y="177.9">NPN</text>
<text x="142.1" y="177.6">DD6</text>
<text x="47.8" y="184.9">DD5</text>
<text x="111.3" y="182.3">ZENER2</text>
<text x="142.1" y="180">DIODE2</text>
<text x="266.7" y="192">李和明</text>
<text x="266.7" y="189.6">4/4</text>
</g>
</svg>
